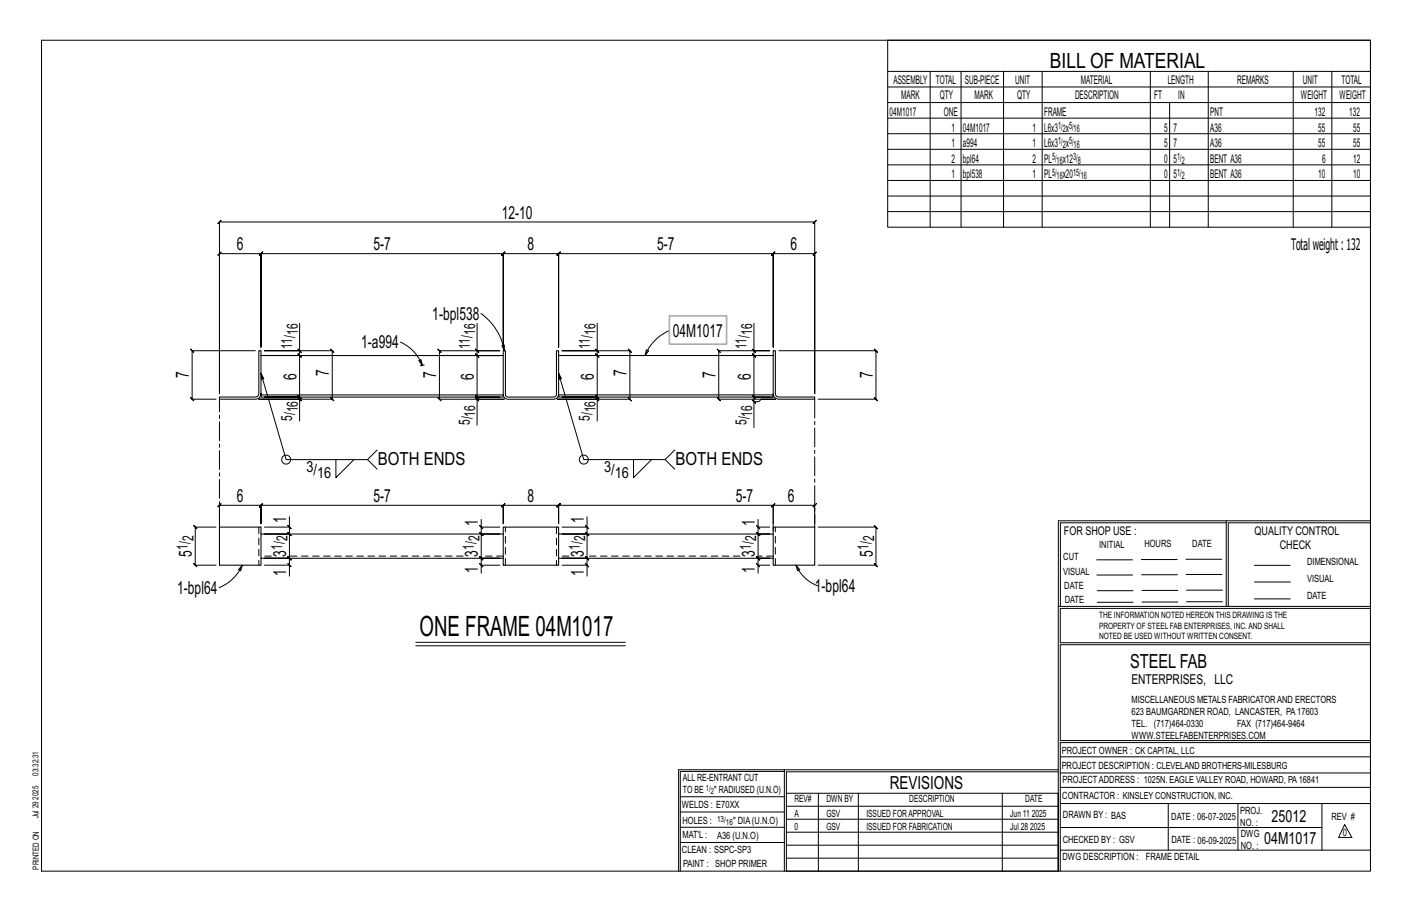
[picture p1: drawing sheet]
<svg xmlns="http://www.w3.org/2000/svg" width="432mm" height="279mm" viewBox="0 0 432 279" stroke-linecap="round" stroke-linejoin="round" font-family="sans-serif">
<g fill="none" stroke="#000" stroke-width=".31">
<path d="M12.7 12.3h406.4v254h-406.4zM271.5 12.3h147.6v57.2h-147.6zM271.5 21.8h147.6M271.5 26.6h147.6M271.5 31.4h147.6M271.5 36.1h147.6M284.5 21.8v47.7M293.9 21.8v47.7M306.9 21.8v47.7M318.7 21.8v47.7M351.8 21.8v47.7M357.7 31.4v38.1"/>
<path d="M369.5 21.8v47.7M395.5 21.8v47.7M407.3 21.8v47.7M271.5 40.9h147.6M271.5 45.6h147.6M271.5 50.4h147.6M271.5 55.2h147.6M271.5 59.9h147.6M67.1 67.9l-.5 .5 1-1-.5 .5h182l-.5 .5 1-1-.5 .5v52.4v-42.8l.5-.5-1 1 .5-.5h-12.7l.5-.5-1 1 .5-.5v28.7v-28.7l.5-.5-1 1 .5-.5h-65.6l.5-.5-1 1 .5-.5v28.7v-28.7l.5-.5-1 1 .5-.5h-16.9l.5-.5-1 1 .5-.5v28.7v-28.7l.5-.5-1 1 .5-.5h-74.1l.5-.5-1 1 .5-.5v28.7v-28.7l.5-.5-1 1 .5-.5h-12.7l.5-.5-1 1 .5-.5v42.8zM271.5 64.7h147.6M91.6 98.8v8.4h-10.7h20.7l-.5-.5 1 1-.5-.5v14.8l-.5-.5 1 1-.5-.5h-22.4h12.4v6.7M145.9 98.9v8.3h6.9h-18.4l-.5-.5 1 1-.5-.5v14.8l-.5-.5 1 1-.5-.5h19.8h-8.3v8"/>
<path d="M147.1 95.8a17.6 17.6 0 0 1 7.1 11.4M182.6 98.9v8.3h-10.7h20.7l-.5-.5 1 1-.5-.5v14.8l-.5-.5 1 1-.5-.5h-22.1h12.1v6.7M230.6 98.8v8.4h4.8h-15.6l-.5-.5 1 1-.5-.5v14.8l-.5-.5 1 1-.5-.5h17.3h-4.3l-.7 .8h-1.5v7.9M78.1 107.2h-19.3l-.5-.5 1 1-.5-.5v14.8l-.5-.5 1 1-.5-.5h7.3M79.8 114.1l.1 1.8 .8-.2-.9-1.6 7.7 26.4h24.9l2.9-2.9M80.9 108.7h10.7l-.5-.5 1 1-.5-.5v12.7l-.5-.5 1 1-.5-.5h-10.7h10.7l-.5-.5 1 1-.5-.5v.6M91.1 106.7l1 1zM91.6 107.2v1.5l-.5-.5 1 1-.5-.5h-11.8M122.5 104.6a12.7 12.7 0 0 1 6.6 7.1M128.1 110.3l.7-.4 .3 1.8zM129.1 111.7l-.5 .1M129.7 111.6l-.6 .1"/>
<path d="M145.4 106.7l1 1zM145.9 107.2v1.5l-.5-.5 1 1-.5-.5h6.9h-6.9l-.5-.5 1 1-.5-.5v12.7l-.5-.5 1 1-.5-.5h6.9h-6.9l-.5-.5 1 1-.5-.5v.6M153.5 105.6l.7-.2v1.8zM170.8 114.1l.2 1.8 .7-.2-.9-1.6 7.7 26.4h24.9l2.9-2.9M182.1 106.7l1 1zM182.6 107.2v1.5l-.5-.5 1 1-.5-.5h-10.7h10.7l-.5-.5 1 1-.5-.5v12.7l-.5-.5 1 1-.5-.5h-10.7h10.7l-.5-.5 1 1-.5-.5v.6M197.7 106.9l.6 .4-1 1.4zM204.6 101.1a13.8 13.8 0 0 0-7.3 7.6M230.1 106.7l1 1zM230.6 107.2v1.5l-.5-.5 1 1-.5-.5h4.8h-4.8l-.5-.5 1 1-.5-.5v12.7l-.5-.5 1 1-.5-.5h4.8M238.2 107.2h29.7l-.5-.5 1 1-.5-.5v14.8l-.5-.5 1 1-.5-.5h-17.7M91.1 121.5l1 1z"/>
<path d="M145.4 121.5l1 1zM182.1 121.5l1 1zM230.1 122.3l1 1zM236.4 121.4h-5.8l-.5-.5 1 1-.5-.5v1.4M88.5 158v3.1h-7.6M102.7 140.5v5.5l5.5-5.5M112.4 140.5l2.9 2.9M147.2 158.8v2.3h5.6M179.5 158v3.1h-7.6M193.7 140.5v5.5l5.6-5.5M203.4 140.5l2.9 2.9M231.8 158.8v2.3h3.6"/>
<path d="M375 159.8h-50.7v25.6M375 159.2h-51.3l-.1 107.1M419.1 159.2h-44.1v26.2M419.1 159.8h-43.5v25.6M66.1 161.1h-6.4l-.5-.5 1 1-.5-.5v11.7l-.5-.5 1 1-.5-.5h6.4M67.1 160.1v-5.6l-.5 .5 1-1-.5 .5h12.7l-.5 .5 1-1-.5 .5v5.6v-5.6l-.5 .5 1-1-.5 .5h74.1l-.5 .5 1-1-.5 .5v5.6v-5.6l-.5 .5 1-1-.5 .5h16.9l-.5 .5 1-1-.5 .5v5.6v-5.6l-.5 .5 1-1-.5 .5h65.6l-.5 .5 1-1-.5 .5v7.7M74.1 172.8l-.5 1.7-.7-.3zM74.1 172.8a12.9 12.9 0 0 1-7.1 6.8M80.9 172.8h7.6v3.3M88 172.3l1 1zM88 160.6l1 1zM88.5 161.1v2.1l-.5-.5 1 1-.5-.5h-7.6h7.6l-.5-.5 1 1-.5-.5v7.5l-.5-.5 1 1-.5-.5h-7.6h7.6l-.5-.5 1 1-.5-.5v2.1"/>
<path d="M146.7 172.3l1 1zM146.7 160.6l1 1zM147.2 161.1v2.1l-.5-.5 1 1-.5-.5h5.6h-5.6l-.5-.5 1 1-.5-.5v7.5l-.5-.5 1 1-.5-.5h5.6h-5.6l-.5-.5 1 1-.5-.5v2.1M152.8 172.8h-5.6v2.4M171.9 172.8h7.6v3.3M179 172.3l1 1zM179 160.6l1 1zM179.5 161.1v2.1l-.5-.5 1 1-.5-.5h-7.6h7.6l-.5-.5 1 1-.5-.5v7.5l-.5-.5 1 1-.5-.5h-7.6h7.6l-.5-.5 1 1-.5-.5v2.1M231.3 172.3l1 1zM231.3 160.6l1 1zM231.8 161.1v2.1l-.5-.5 1 1-.5-.5h3.6h-3.6l-.5-.5 1 1-.5-.5v7.5l-.5-.5 1 1-.5-.5h3.6h-3.6l-.5-.5 1 1-.5-.5v2.1M235.4 172.8h-3.6v2.4"/>
<path d="M236.4 160.1v-5.6l-.5 .5 1-1-.5 .5h12.7l-.5 .5 1-1-.5 .5v5.6M243.4 172.8l1.2 1.3-.7 .4zM243.4 172.8a12 12 0 0 0 6.6 6.3M250.2 161.1h17.7l-.5-.5 1 1-.5-.5v11.7l-.5-.5 1 1-.5-.5h-17.7M335.4 171.1h10.9M335.4 175.8h11M349 171h11M349.1 175.7h11M362.7 171h10.9M362.7 175.6h11M383.6 172.8h11M383.6 177.9h11"/>
<path d="M127.2 196.4h64M127.2 197.4h64M323.7 185.4h95.4M335.5 184.1h11M335.5 180.6h11M349.2 184h11M349.2 180.5h11M362.9 180.4h10.9M362.9 184h10.9M383.6 183.1h11M419.1 186h-94.9v10.5h94.9M419.1 197.1h-94.9v29.3h94.9v.6h-94.9v39.3"/>
<path d="M239.9 235.8h-31.9v30.5M239.9 235.3h-32.4v31M323.6 235.3h-83.7v31M323.6 235.9h-83.1v6.6M324.2 236.3h94.9M324.2 231.4h94.9M208 252.9h31.9M208 257.5h31.9M208 243.6h31.9M208 248.2h31.9M240.5 242.5h83.1v23.8h-83.1zM240.5 258.4h83.1"/>
<path d="M240.5 254.4h83.1M240.5 250.4h83.1M240.5 246.5h83.1M250.3 242.5v23.8M262.5 242.5v23.8M306.5 242.5v23.8M324.2 253h80.1M324.2 245.6h94.9M324.2 259.9h94.9M324.2 240.7h94.9M357.3 245.6v14.3M378.6 245.6v14.3"/>
<path d="M404.3 245.6v14.3M411.2 252.1l2.2 3.9h-4zM240.5 262.3h83.1"/>
<circle cx="87.5" cy="140.5" r="1.38"/>
<circle cx="178.5" cy="140.5" r="1.38"/>
</g>
<g fill="none" stroke="#000" stroke-width=".32">
<path d="M79.8 108.7h74.1M170.8 108.7h65.6M236.4 107.2h.7v13.1l.3 .8 .8 .3h10.9v.6h-10.9a1.72 1.72 0 0 1-1.8-1.7zM79.8 120.7h74.1v.7h-74.1zM79.8 120.3a1.72 1.72 0 0 1-1.7 1.7h-11v-.6h11l.7-.3 .4-.8v-13.1h.6v13.5M153.9 120.7l.2 .6 .5 .6 .7 .1h14.1l.7-.1 .5-.6 .2-.6v-13.5h-.6v13.5l-.4 .6-.4 .1-14.5-.1-.3-.6v-13.5h-.7v13.5M170.8 120.7h65.6v.7h-65.6zM170.8 120.7h.1M236.4 120.3v.4M79.8 163.2h74.1v7.5h-74.1zM79.8 163.2v-2.1h-12.7v11.7h12.7v-2.1M153.9 163.2v-2.1h16.9v2.1h65.6v7.5"/>
<path d="M170.8 163.2v9.6h-16.9v-2.1M236.4 163.2v-2.1h12.7v11.7h-12.7v-2.1h-65.6"/>
</g>
<path d="M79.2 161.1v11.7M83 170h-3.2M141.6 170h-53.1M153.9 170h-6.7M154.6 172.8v-11.7M170.2 161.1v11.7M174 170h-3.2M226.3 170h-46.8M236.4 170h-4.6M237.1 172.8v-11.7" fill="none" stroke="#000" stroke-width=".31" stroke-dasharray="2 1.4"/>
<path d="M204.7 96.5h17.5v8.7h-17.5z" fill="none" stroke="#f0f" stroke-width=".5"/>
<path d="M249.1 122v39.1M67.1 161.1v-39.1" fill="none" stroke="#000" stroke-width=".31" stroke-dasharray="5.8 1 1 1"/>
<text font-size="8.6" x="128.3" y="194.4">ONE FRAME 04M1017</text>
<text font-size="6.4" x="321.1" y="20.7">BILL OF MATERIAL</text>
<text font-size="5.9" x="345.6" y="204.1">STEEL FAB</text>
<g font-size="5.5">
<text x="153.4" y="66.9">12-10</text>
<text x="72.4" y="76.5">6</text>
<text x="114.2" y="76.5">5-7</text>
<text x="161.3" y="76.5">8</text>
<text x="201" y="76.5">5-7</text>
<text x="241.8" y="76.5">6</text>
<text x="132.2" y="97.8">1-bpl538</text>
<text x="110.5" y="106.5">1-a994</text>
<text x="205.8" y="103.1">04M1017</text>
<text x="57.8" y="115.6" transform="rotate(-90 57.8 115.6)">7</text>
<text x="90.6" y="116" transform="rotate(-90 90.6 116)">6</text>
<text x="100.6" y="115" transform="rotate(-90 100.6 115)">7</text>
<text x="133.4" y="115.7" transform="rotate(-90 133.4 115.7)">7</text>
<text x="144.9" y="116.1" transform="rotate(-90 144.9 116.1)">6</text>
<text x="181.6" y="116.1" transform="rotate(-90 181.6 116.1)">6</text>
<text x="191.6" y="115" transform="rotate(-90 191.6 115)">7</text>
<text x="218.8" y="115.6" transform="rotate(-90 218.8 115.6)">7</text>
<text x="229.6" y="116.1" transform="rotate(-90 229.6 116.1)">6</text>
<text x="266.9" y="115.6" transform="rotate(-90 266.9 115.6)">7</text>
<text x="115.6" y="142.3">BOTH ENDS</text>
<text x="206.6" y="142.3">BOTH ENDS</text>
<text x="72.4" y="153.5">6</text>
<text x="114.2" y="153.5">5-7</text>
<text x="161.3" y="153.5">8</text>
<text x="225" y="153.5">5-7</text>
<text x="240.9" y="153.5">6</text>
<text x="87.5" y="160" transform="rotate(-90 87.5 160)">1</text>
<text x="146.2" y="160.8" transform="rotate(-90 146.2 160.8)">1</text>
<text x="178.5" y="160" transform="rotate(-90 178.5 160)">1</text>
<text x="230.8" y="160.8" transform="rotate(-90 230.8 160.8)">1</text>
<text x="58.7" y="170.2" transform="rotate(-90 58.7 170.2)">5</text>
<text x="87.5" y="170.2" transform="rotate(-90 87.5 170.2)">3</text>
<text x="146.2" y="170.2" transform="rotate(-90 146.2 170.2)">3</text>
<text x="178.5" y="170.2" transform="rotate(-90 178.5 170.2)">3</text>
<text x="230.8" y="170.1" transform="rotate(-90 230.8 170.1)">3</text>
<text x="266.9" y="170.2" transform="rotate(-90 266.9 170.2)">5</text>
<text x="87.5" y="176.1" transform="rotate(-90 87.5 176.1)">1</text>
<text x="146.2" y="175.2" transform="rotate(-90 146.2 175.2)">1</text>
<text x="178.5" y="176.1" transform="rotate(-90 178.5 176.1)">1</text>
<text x="230.8" y="175.2" transform="rotate(-90 230.8 175.2)">1</text>
<text x="54.2" y="181.6">1-bpl64</text>
<text x="249.2" y="180.9">1-bpl64</text>
<text x="272.2" y="241.1">REVISIONS</text>
</g>
<g font-size="5.1">
<text x="388.9" y="251.3">25012</text>
<text x="386.6" y="258.1">04M1017</text>
</g>
<text font-size="4.9" x="394.8" y="76.4">Totalweight : 132</text>
<g font-size="4.7">
<text x="89.4" y="106.7" transform="rotate(-90 89.4 106.7)">11/</text>
<text x="91" y="102.3" transform="rotate(-90 91 102.3)">16</text>
<text x="143.7" y="106.7" transform="rotate(-90 143.7 106.7)">11/</text>
<text x="145.3" y="102.3" transform="rotate(-90 145.3 102.3)">16</text>
<text x="180.4" y="106.7" transform="rotate(-90 180.4 106.7)">11/</text>
<text x="182.1" y="102.3" transform="rotate(-90 182.1 102.3)">16</text>
<text x="228.3" y="106.7" transform="rotate(-90 228.3 106.7)">11/</text>
<text x="230" y="102.3" transform="rotate(-90 230 102.3)">16</text>
<text x="89.4" y="128.7" transform="rotate(-90 89.4 128.7)">5/</text>
<text x="91" y="126" transform="rotate(-90 91 126)">16</text>
<text x="143.7" y="130" transform="rotate(-90 143.7 130)">5/</text>
<text x="145.3" y="127.3" transform="rotate(-90 145.3 127.3)">16</text>
<text x="180.4" y="128.7" transform="rotate(-90 180.4 128.7)">5/</text>
<text x="182.1" y="126.1" transform="rotate(-90 182.1 126.1)">16</text>
<text x="228.3" y="129.9" transform="rotate(-90 228.3 129.9)">5/</text>
<text x="230" y="127.3" transform="rotate(-90 230 127.3)">16</text>
<text x="93.7" y="144.3">3/</text>
<text x="97" y="146">16</text>
<text x="184.7" y="144.3">3/</text>
<text x="188" y="146">16</text>
<text x="59.1" y="165.5" transform="rotate(-90 59.1 165.5)">2</text>
<text x="87.9" y="165.5" transform="rotate(-90 87.9 165.5)">2</text>
<text x="146.6" y="165.5" transform="rotate(-90 146.6 165.5)">2</text>
<text x="179" y="165.5" transform="rotate(-90 179 165.5)">2</text>
<text x="231.3" y="165.5" transform="rotate(-90 231.3 165.5)">2</text>
<text x="267.3" y="165.5" transform="rotate(-90 267.3 165.5)">2</text>
<text x="57.5" y="168.1" transform="rotate(-90 57.5 168.1)">1/</text>
<text x="86.3" y="168.1" transform="rotate(-90 86.3 168.1)">1/</text>
<text x="144.9" y="168.1" transform="rotate(-90 144.9 168.1)">1/</text>
<text x="177.3" y="168.1" transform="rotate(-90 177.3 168.1)">1/</text>
<text x="229.6" y="168.1" transform="rotate(-90 229.6 168.1)">1/</text>
<text x="265.6" y="168.1" transform="rotate(-90 265.6 168.1)">1/</text>
</g>
<text font-size="4.2" x="346" y="209.1">ENTERPRISES, LLC</text>
<g font-size="3.7">
<text x="273.2" y="25.6">ASSEMBLY</text>
<text x="286.2" y="25.6">TOTAL</text>
<text x="295.1" y="25.6">SUB-PIECE</text>
<text x="310.4" y="25.6">UNIT</text>
<text x="330.5" y="25.6">MATERIAL</text>
<text x="357.1" y="25.6">LENGTH</text>
<text x="378.3" y="25.6">REMARKS</text>
<text x="398.4" y="25.6">UNIT</text>
<text x="410.2" y="25.6">TOTAL</text>
<text x="272.1" y="35.5">04M1017</text>
<text x="275.6" y="30.4">MARK</text>
<text x="287.4" y="30.4">QTY</text>
<text x="288.6" y="35.5">ONE</text>
<text x="298" y="30.4">MARK</text>
<text x="311" y="30.4">QTY</text>
<text x="319.3" y="35.5">FRAME</text>
<text x="328.7" y="30.4">DESCRIPTION</text>
<text x="353" y="30.4">FT</text>
<text x="360.3" y="30.4">IN</text>
<text x="370.1" y="35.5">PNT</text>
<text x="397.8" y="30.4">WEIGHT</text>
<text x="402" y="35.5">132</text>
<text x="409.6" y="30.4">WEIGHT</text>
<text x="412.6" y="35.5">132</text>
<text x="290.9" y="40.2">1</text>
<text x="294.5" y="40.2">04M1017</text>
<text x="315.8" y="40.2">1</text>
<text x="319.3" y="40.2">L6x3 x</text>
<text x="356" y="40.2">5</text>
<text x="358.9" y="40.2">7</text>
<text x="370.1" y="40.2">A36</text>
<text x="403.2" y="40.2">55</text>
<text x="413.8" y="40.2">55</text>
<text x="290.9" y="45">1</text>
<text x="294.5" y="45">a994</text>
<text x="315.8" y="45">1</text>
<text x="319.3" y="45">L6x3 x</text>
<text x="356" y="45">5</text>
<text x="358.9" y="45">7</text>
<text x="370.1" y="45">A36</text>
<text x="403.2" y="45">55</text>
<text x="413.8" y="45">55</text>
<text x="290.9" y="49.7">2</text>
<text x="294.5" y="49.7">bpl64</text>
<text x="315.8" y="49.7">2</text>
<text x="319.3" y="49.7">PL</text>
<text x="325" y="49.7">x12</text>
<text x="356" y="49.7">0</text>
<text x="358.9" y="49.7">5</text>
<text x="370.1" y="49.7">BENT A36</text>
<text x="404.3" y="49.7">6</text>
<text x="413.8" y="49.7">12</text>
<text x="290.9" y="54.5">1</text>
<text x="294.5" y="54.5">bpl538</text>
<text x="315.8" y="54.5">1</text>
<text x="319.3" y="54.5">PL</text>
<text x="325" y="54.5">x20</text>
<text x="356" y="54.5">0</text>
<text x="358.9" y="54.5">5</text>
<text x="370.1" y="54.5">BENT A36</text>
<text x="403.2" y="54.5">10</text>
<text x="413.8" y="54.5">10</text>
<text x="325.3" y="163.4">FOR SHOP USE :</text>
<text x="383.7" y="163.4">QUALITY CONTROL</text>
<text x="391.4" y="167.8">CHECK</text>
</g>
<g font-size="3.1">
<text x="323.6" y="39.4">1/ 5/</text>
<text x="325" y="40.5">2</text>
<text x="328.3" y="40.5">16</text>
<text x="323.6" y="44.1">1/ 5/</text>
<text x="325" y="45.3">2</text>
<text x="328.3" y="45.3">16</text>
<text x="321.7" y="48.9">5/</text>
<text x="321.7" y="53.7">5/</text>
<text x="323.1" y="50">16</text>
<text x="328.2" y="48.9">3/</text>
<text x="328.2" y="53.7">15/</text>
<text x="329.6" y="50">8</text>
<text x="360" y="48.9">1/</text>
<text x="360" y="53.7">1/</text>
<text x="361.4" y="50">2</text>
<text x="323.1" y="54.8">16</text>
<text x="330.5" y="54.8">16</text>
<text x="361.4" y="54.8">2</text>
<text x="336.2" y="167.4">INITIAL</text>
<text x="350" y="167.1">HOURS</text>
<text x="364.6" y="167.2">DATE</text>
<text x="325.2" y="171.3">CUT</text>
<text x="399.8" y="172.8">DIMENSIONAL</text>
<text x="325.1" y="175.8">VISUAL</text>
<text x="399.8" y="177.9">VISUAL</text>
<text x="325.5" y="180">DATE</text>
<text x="325.7" y="184.4">DATE</text>
<text x="399.8" y="183.1">DATE</text>
<text x="346" y="215">MISCELLANEOUS METALS FABRICATORAND ERECTORS</text>
<text x="346" y="218.6">623 BAUMGARDNER ROAD, LANCASTER, PA17603</text>
<text x="346" y="225.8">WWW.STEELFABENTERPRISES.COM</text>
<text x="346" y="222.2">TEL. (717)464-0330</text>
<text x="378.3" y="222.2">FAX (717)464-9464</text>
<text x="324.7" y="230.5">PROJECT OWNER : CK CAPITAL, LLC</text>
<text x="208.8" y="238.8">ALL RE-ENTRANT CUT</text>
<text x="324.7" y="235.1">PROJECT DESCRIPTION : CLEVELAND BROTHERS-MILESBURG</text>
<text x="324.9" y="239.5">PROJECTADDRESS : 1025N. EAGLE VALLEY ROAD, HOWARD, PA16841</text>
<text x="208.8" y="242.5">TO BE</text>
<text x="218.4" y="242.5">&quot; RADIUSED (U.N.O)</text>
<text x="242.9" y="245.3">REV#</text>
<text x="252.7" y="245.3">DWN BY</text>
<text x="278.1" y="245.3">DESCRIPTION</text>
<text x="313.5" y="245.3">DATE</text>
<text x="324.9" y="244.2">CONTRACTOR : KINSLEY CONSTRUCTION, INC.</text>
<text x="208.5" y="247">WELDS : E70XX</text>
<text x="208.7" y="251.7">HOLES :</text>
<text x="224.2" y="251.8">&quot; DIA(U.N.O)</text>
<text x="242.9" y="249.9">A</text>
<text x="252.7" y="249.9">GSV</text>
<text x="264.9" y="249.9">ISSUED FORAPPROVAL</text>
<text x="309" y="249.9">Jun 11</text>
<text x="315.5" y="249.9">2025</text>
<text x="325.1" y="250">DRAWN BY : BAS</text>
<text x="358.2" y="250.5">DATE : 06-07-2025</text>
<text x="379.3" y="248.9">PROJ.</text>
<text x="407.2" y="250.5">REV #</text>
<text x="208.7" y="256.3">MAT'L :</text>
<text x="219.3" y="256.4">A36 (U.N.O)</text>
<text x="242.9" y="253.8">0</text>
<text x="252.7" y="253.8">GSV</text>
<text x="264.9" y="253.8">ISSUED FOR FABRICATION</text>
<text x="309" y="253.8">Jul 28</text>
<text x="315" y="253.8">2025</text>
<text x="325" y="257.6">CHECKED BY : GSV</text>
<text x="358.3" y="257.7">DATE : 06-09-2025</text>
<text x="379.3" y="252.5">NO. :</text>
<text x="379.5" y="255.9">DWG</text>
<text x="410.6" y="255.5">0</text>
<text x="208.6" y="260.7">CLEAN : SSPC-SP3</text>
<text x="324.9" y="262.9">DWG DESCRIPTION :</text>
<text x="350.4" y="263">FRAME DETAIL</text>
<text x="379.5" y="259.5">NO. :</text>
<text x="208.9" y="265">PAINT : SHOP PRIMER</text>
</g>
<g font-size="2.7">
<text x="336.1" y="189">THE INFORMATION NOTED HEREON THIS DRAWING IS THE</text>
<text x="336.1" y="195.4">NOTED BE USED WITHOUT WRITTEN CONSENT.</text>
<text x="336.1" y="192.2">PROPERTY OF STEEL FAB ENTERPRISES, INC.AND SHALL</text>
</g>
<g font-size="2.6">
<text x="215.9" y="241.8">1/</text>
<text x="217.4" y="242.7">2</text>
<text x="219.3" y="251.1">13/</text>
<text x="222" y="252.1">16</text>
</g>
<g font-size="2.5">
<text x="11.7" y="237.1" transform="rotate(-90 11.7 237.1)">03:32:31</text>
<text x="11.8" y="244.4" transform="rotate(-90 11.8 244.4)">2025</text>
<text x="11.8" y="250.1" transform="rotate(-90 11.8 250.1)">Jul 29</text>
<text x="11.9" y="265.8" transform="rotate(-90 11.9 265.8)">PRINTED ON</text>
</g>
</svg>
